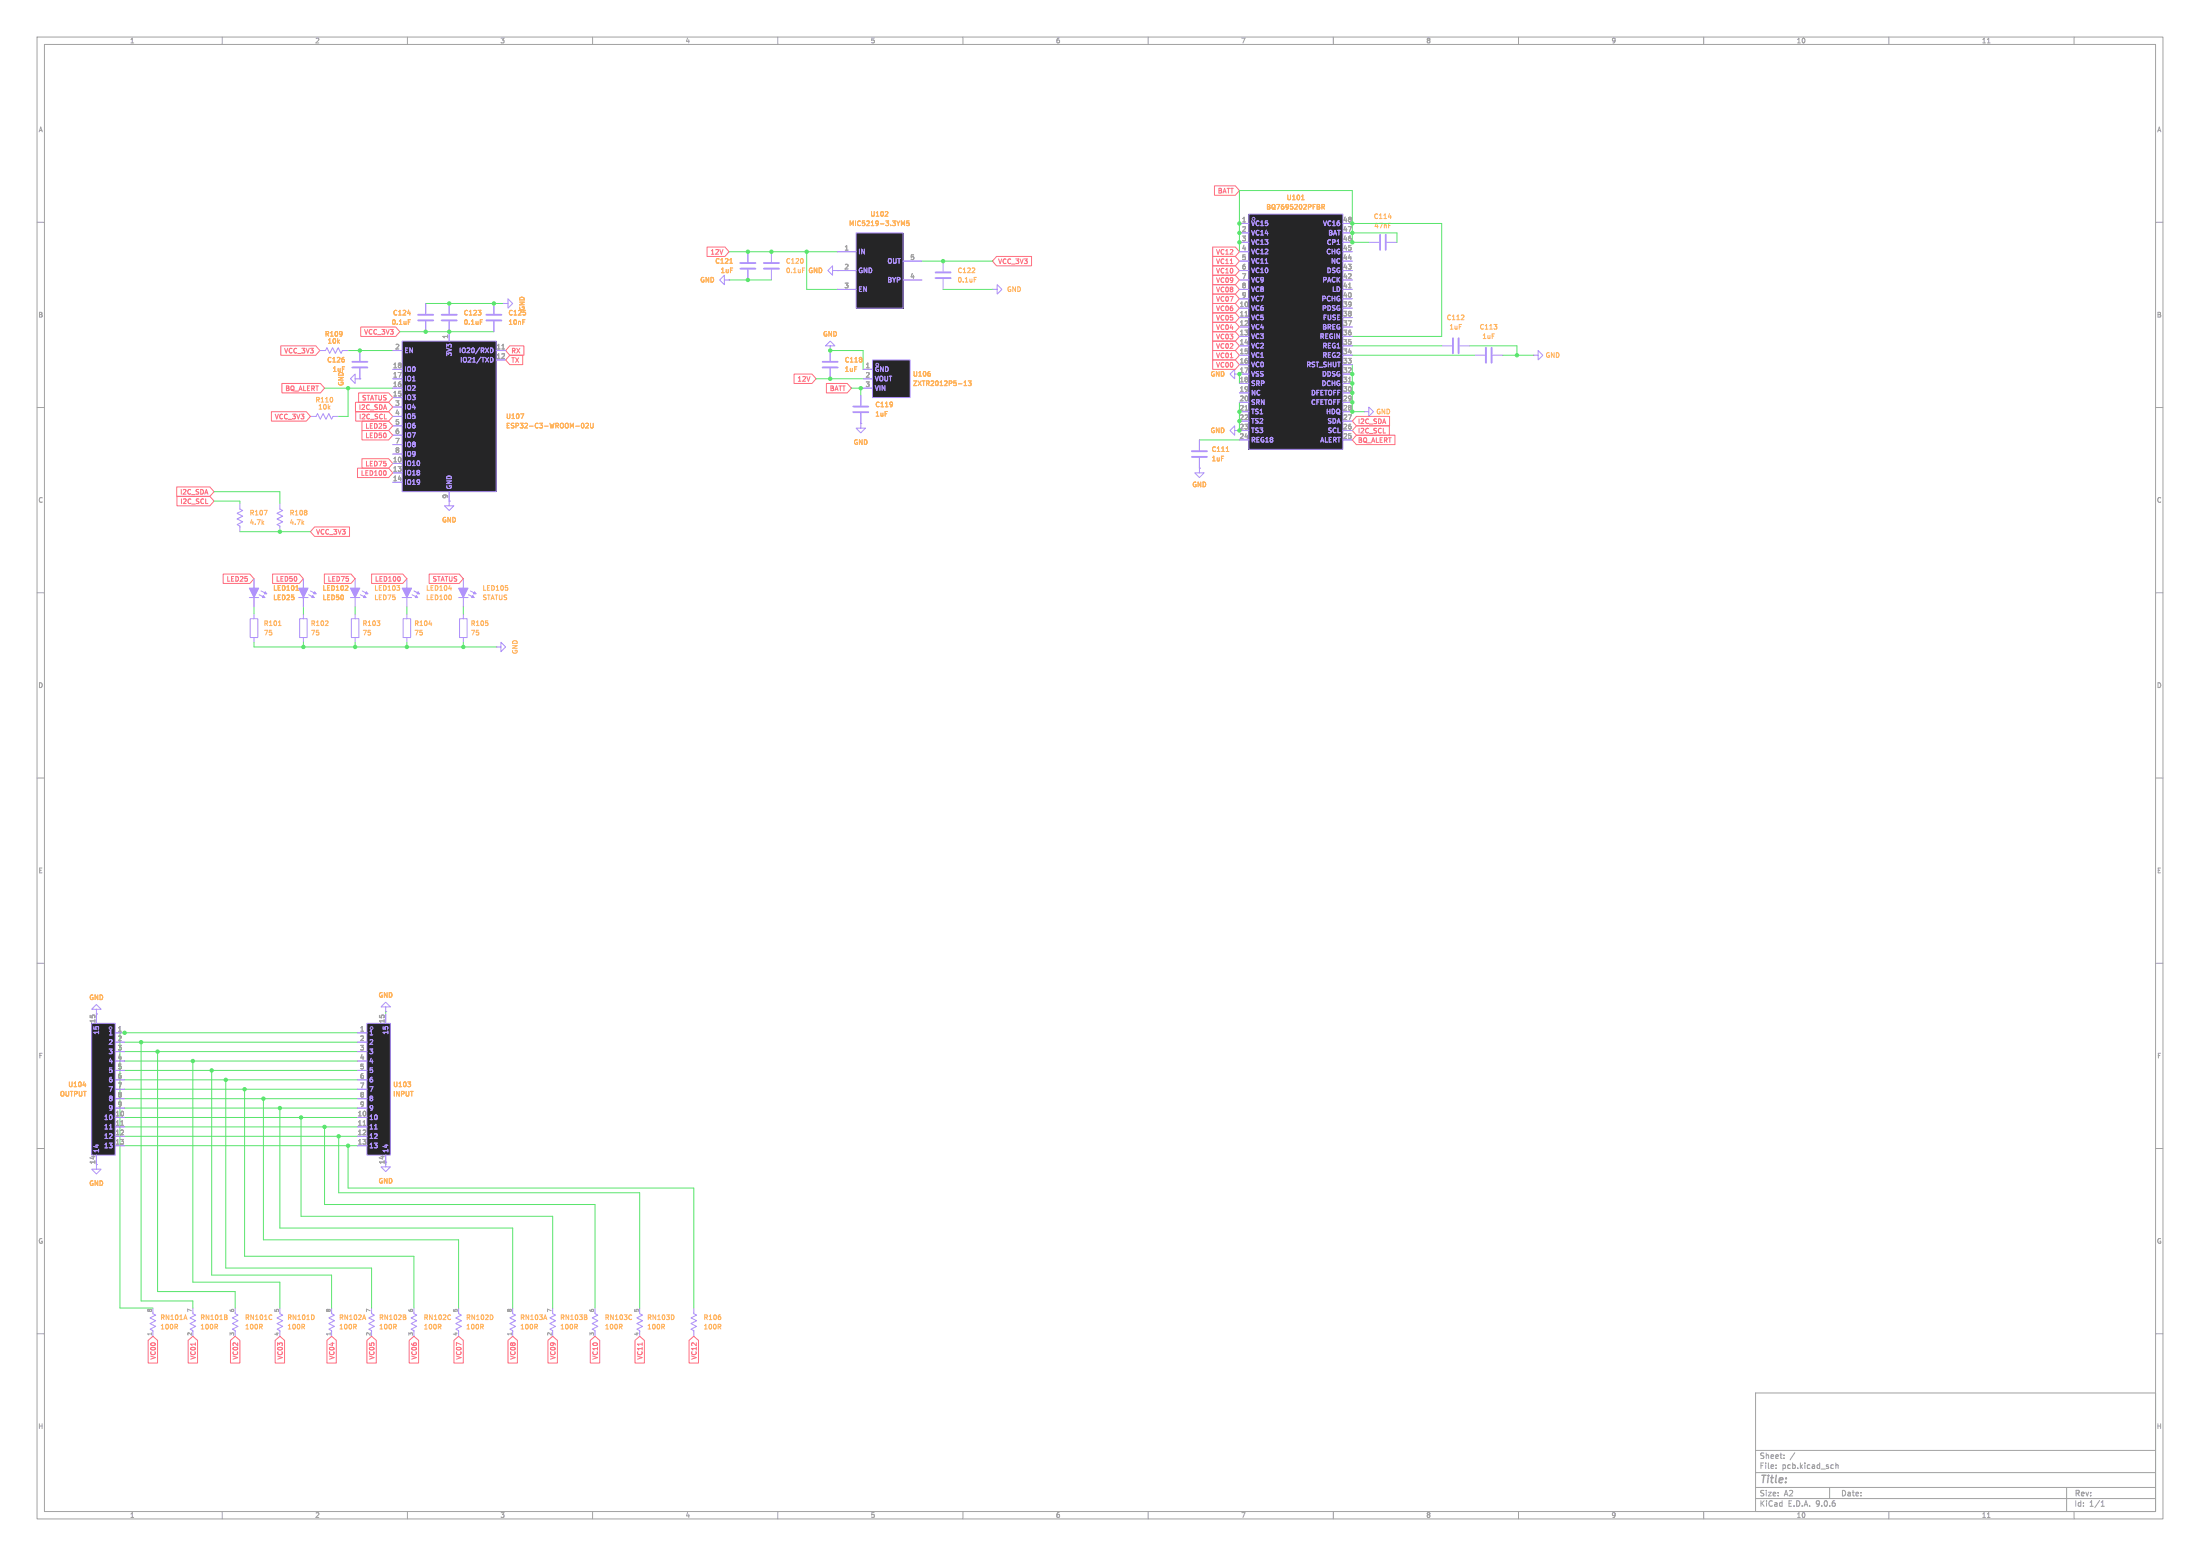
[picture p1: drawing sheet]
<svg xmlns="http://www.w3.org/2000/svg" width="594mm" height="420mm" viewBox="0 0 594 420" stroke-linecap="round" stroke-linejoin="round" font-family="sans-serif">
<g fill="none" stroke="#a2a2a2" stroke-width=".27">
<path d="M10 10h574v400h-574zM12 12h570v396h-570zM60 10v2M110 10v2M160 10v2M210 10v2M260 10v2M310 10v2M360 10v2M410 10v2M460 10v2M510 10v2"/>
<path d="M536.6 11.6h.7M560 10v2M10 60h2M582 60h2M10 110h2M582 110h2M10 160h2M582 160h2M10 210h2M582 210h2M10 260h2M582 260h2"/>
<path d="M10 310h2M582 310h2M10 360h2M474 376h108v32h-108zM582 360h2M474 397.5h108M474 391.5h108M479.5 396.2v.2M479.5 395.4v.2M481.7 393.5v.2M481.7 392.7v.2M484.6 392.1l-1.3 1.9"/>
<path d="M494.9 395.4h.1M495 396.3l-.1 .1M495.7 394.9v1.5M495.7 395.5l.5-.1 .1 1M60 408v2M110 408v2M160 408v2M210 408v2M260 408v2M310 408v2M360 408v2M410 408v2"/>
<path d="M460 408v2M474 404.5h108M474 401.5h108M494 401.5v3M510 408v2M536.6 409.6h.7M558 401.5v6.5M560 408v2M567.3 406.6h.9M567.3 405.5l.4-.4v1.5"/>
</g>
<path d="M111.8 354.6l.7 .4-1.5 .7 1.5 .8-1.5 .8 1.5 .7-1.5 .8 .8 .4v1.5M111.8 353.1v1.2" fill="none" stroke="#af92fb" stroke-width=".27"/>
<path d="M121.6 355h.1M121.7 356.1h-.1" fill="none" stroke="#ffb45b" stroke-width=".27"/>
<path d="M99.1 276.2h6.3v35.6h-6.3z" fill="#252526"/>
<g fill="none" stroke="#af92fb" stroke-width=".27">
<path d="M208.3 67.9v2.8M208.3 72.8v2.8M224.8 73v-1.2l-1.3 1.2 1.3 1.3v-1.3h1.3M226.1 73h.1M64.8 135.9v1.5l.7 .4-1.5 .8 1.5 .7-1.5 .8 1.5 .7-1.5 .8 .8 .4v1.5M75.6 135.9v1.5l.7 .4-1.5 .8 1.5 .7-1.5 .8 1.5 .7-1.5 .8 .8 .4v1.5M121.3 135.3v1.2h1.3l-1.3 1.3-1.3-1.3h1.3M121.3 135.3h.1M81.9 156.2v7.6M83.8 159.5l1.5 .8M85 159.8l-.3 .5M95.9 156.2v7.6"/>
<path d="M97.8 159.5l1.5 .8M98.9 159.8l-.2 .5M125.1 156.2v7.6M127 159.5l1.5 .8M128.1 159.8l-.2 .5M67.6 167h2v5.1h-2zM68.6 165.7v1.3M68.6 172.1v1.3M80.6 161.3h2.6M83.3 160.5l1.5 .8M84.5 160.8l-.3 .5M94.6 161.3h2.6"/>
<path d="M97.3 160.5l1.5 .8M98.4 160.8l-.2 .5M108.8 167h2.1v5.1h-2.1zM109.9 165.7v1.3M109.9 172.1v1.3M123.8 161.3h2.6M124.1 167h2v5.1h-2zM125.1 165.7v1.3M125.1 172.1v1.3M126.5 160.5l1.5 .8M127.6 160.8l-.2 .5M96.5 278.8h2.6"/>
<path d="M99.1 276.2h6.3v35.6h-6.3zM104.1 271.8h1.3l-1.3-1.3-1.2 1.3h1.2v1.3M104.1 273.1h.1M104.1 273.7v2.5M96.5 281.3h2.6M96.5 283.8h2.6M96.5 286.4h2.6M96.5 288.9h2.6M96.5 291.5h2.6M96.5 294h2.6M96.5 296.5h2.6M96.5 299.1h2.6"/>
<path d="M26 314.3v1.3h1.3l-1.3 1.3-1.2-1.3h1.2M96.5 301.6h2.6M96.5 304.2h2.6M96.5 306.7h2.6M96.5 309.2h2.6M101.1 304.7h.7M104.1 313.7v1.3h1.3l-1.3 1.2-1.2-1.2h1.2M104.1 311.8v2.5M160.7 354.6l.7 .4-1.5 .7 1.5 .8-1.5 .8 1.5 .7-1.5 .8 .8 .4v1.5M160.7 353.1v1.2M172.7 354.6l.8 .4-1.5 .7 1.5 .8-1.5 .8 1.5 .7-1.5 .8 .7 .4v1.5M172.7 353.1v1.2"/>
<circle cx="100.3" cy="277.5" r=".38"/>
</g>
<path d="M98 303.7h.8" fill="none" stroke="#a2a2a2" stroke-width=".27"/>
<path d="M216.7 72.3h.6M71.3 137.7h.8l-.5 1.3M93.2 159.3h.7M93.9 158.2v.4M75.2 168.9h.7M115.8 168.4h.8M110.1 292h.8l-.5 .5M110.8 292.6v.6M170.5 355h.1M170.6 356.1h-.1M181.9 355.2v.7" fill="none" stroke="#ffb45b" stroke-width=".27"/>
<g fill="#af92fb" stroke="#af92fb" stroke-width=".27">
<path d="M94.6 158.8h2.6l-1.3 2.5z"/>
<path d="M98.9 159.8l.4 .5h-.6z"/>
<path d="M98.4 160.8l.4 .5h-.6z"/>
<path d="M123.8 158.8h2.6l-1.3 2.5z"/>
<path d="M128.1 159.8l.4 .5h-.6z"/>
<path d="M127.6 160.8l.4 .5h-.6z"/>
<path d="M80.6 158.8h2.6l-1.3 2.5z"/>
<path d="M85 159.8l.3 .5h-.6z"/>
<path d="M84.5 160.8l.3 .5h-.6z"/>
</g>
<path d="M206.2 71h4.1M206.2 72.5h4.1" fill="none" stroke="#af92fb" stroke-width=".51"/>
<path d="M24.8 276.2h6.3v35.6h-6.3z" fill="#252526"/>
<g fill="none" stroke="#af92fb" stroke-width=".27">
<path d="M24.8 276.2h6.3v35.6h-6.3zM26 273.7v2.5M31.1 278.8h2.6M31.1 281.3h2.6M31.1 283.8h2.6M31.1 286.4h2.6M31.1 288.9h2.6M31.1 291.5h2.6M31.1 294h2.6M31.1 296.5h2.6M31.1 299.1h2.6M26 311.8v2.5"/>
<path d="M29.5 304.7h.8M31.1 301.6h2.6M31.1 304.2h2.6M31.1 306.7h2.6M31.1 309.2h2.6M187.3 353.1v1.5l.8 .4-1.5 .7 1.5 .8-1.5 .8 1.5 .7-1.5 .8 .7 .4v1.5"/>
<circle cx="29.8" cy="277.5" r=".38"/>
</g>
<path d="M32.6 303.7h.8" fill="none" stroke="#a2a2a2" stroke-width=".27"/>
<path d="M22.4 292.9h.8" fill="none" stroke="#ffb45b" stroke-width=".27"/>
<path d="M231.1 62.9h12.7v20.3h-12.7z" fill="#252526"/>
<g fill="none" stroke="#af92fb" stroke-width=".27">
<path d="M195.6 75.6v-1.3l-1.3 1.3 1.3 1.2v-1.2h1.2M196.8 75.6h.1M201.9 67.9v2.8M201.9 72.8v2.8M226.1 67.9h5M226.1 73h5M226.1 78.1h5M231.1 62.9h12.7v20.3h-12.7zM243.8 70.5h5.1M243.8 75.6h5.1M224.2 93.3h1.2l-1.2-1.2-1.3 1.2h1.3v1.3M224.2 94.6h.1"/>
<path d="M224.2 94.6v2.8M224.2 99.4v2.8M68.6 156.2v7.6M70.5 159.5l1.5 .8M71.6 159.8l-.2 .5M67.3 161.3h2.5M70 160.5l1.5 .8M71.1 160.8l-.2 .5M26 272.4h1.3l-1.3-1.3-1.2 1.3h1.2v1.3M26 273.7h.1M41.3 354.6l.7 .4-1.5 .7 1.5 .8-1.5 .8 1.5 .7-1.5 .8 .8 .4v1.5M41.3 353.1v1.2"/>
<path d="M52.1 354.6l.7 .4-1.5 .7 1.5 .8-1.5 .8 1.5 .7-1.5 .8 .8 .4v1.5M52.1 353.1v1.2"/>
</g>
<path d="M238.9 58.4h.8M239.7 57.2v.4M243.4 59.6l.4 .9 .4-.9v1.3M245.4 59.6h-.6v.6h.6v.6h-.6M197 71.1h.8M79.9 159.3h.7M50.1 354.9l.4 1.3M61 355.5l.3 .3-.2 .4M61.2 355v.5" fill="none" stroke="#ffb45b" stroke-width=".27"/>
<g fill="#af92fb" stroke="#af92fb" stroke-width=".27">
<path d="M67.3 158.8h2.5l-1.2 2.5z"/>
<path d="M71.6 159.8l.4 .5h-.6z"/>
<path d="M71.1 160.8l.4 .5h-.6z"/>
</g>
<path d="M199.9 71h4.1M199.9 72.5h4.1M222.1 97.7h4.1M222.1 99.2h4.1" fill="none" stroke="#af92fb" stroke-width=".51"/>
<path d="M108.6 92.1h25.4v40.6h-25.4z" fill="#252526"/>
<g fill="none" stroke="#af92fb" stroke-width=".27">
<path d="M254.6 70.5v2.8M254.6 75.3v2.8M268 78.1h1.2v-1.3l1.3 1.3-1.3 1.3v-1.3M268 78.1h.1M106 94.6h2.6M106 99.7h2.6M108.6 92.1h25.4v40.6h-25.4zM121.3 89.5v2.6M132.4 93.9a.64 .64 0 0 1 .7 .7 .64 .64 0 0 1-.7 .6M132.4 96.5a.64 .64 0 0 1 .7 .6 .64 .64 0 0 1-.7 .6M134 94.6h2.5M134 97.2h2.5"/>
<path d="M106 102.2h2.6M106 104.8h2.6M106 107.3h2.6M106 109.9h2.6M106 112.4h2.6M106 114.9h2.6M106 117.5h2.6M106 120h2.6M106 122.6h2.6M106 125.1h2.6M106 127.6h2.6M106 130.2h2.6"/>
<path d="M121.3 132.7v2.6"/>
</g>
<path d="M135.5 94.2h.7" fill="none" stroke="#a2a2a2" stroke-width=".27"/>
<path d="M263 74.9h.6M140.6 111.7h.8l-.5 1.3M157 114.7l.3-.5a.62 .62 0 0 1 .4 .7 .62 .62 0 0 1-.6 .6l-.1-.5M158.2 114.4l.4-.2 .3 .4-.8 .9h.8M159.4 114.2v1.1l.3 .2 .5-.2v-1.1" fill="none" stroke="#ffb45b" stroke-width=".27"/>
<path d="M252.6 73.5h4.1M252.6 75.1h4.1" fill="none" stroke="#af92fb" stroke-width=".51"/>
<path d="M235.6 97.2h10.1v10.1h-10.1z" fill="#252526"/>
<g fill="none" stroke="#af92fb" stroke-width=".27">
<path d="M86.4 94.6h1.5l.4-.7 .7 1.5 .8-1.5 .8 1.5 .7-1.5 .8 1.5 .4-.8h1.5M97.2 94.6v2.8M97.2 99.4v2.8M114.9 81.9v2.8M114.9 86.7v2.8M121.3 81.9v2.8M121.3 86.7v2.8M133.3 81.9v2.8M133.3 86.7v2.8M135.9 81.9h1.3v-1.3l1.2 1.3-1.2 1.3v-1.3M135.9 81.9h.1M233 99.7h2.6"/>
<path d="M235.6 97.2h10.1v10.1h-10.1zM389.3 93.3h2.7M394.1 93.3h2.8M83.8 112.4h1.5l.4-.8 .8 1.6 .7-1.6 .8 1.6 .8-1.6 .7 1.6 .4-.8h1.5M95.9 102.2v-1.2l-1.3 1.2 1.3 1.3v-1.3h1.3M97.2 102.2h.1M232.4 114.3v1.3h1.3l-1.3 1.2-1.3-1.2h1.3M232.4 114.3h.1M232.4 106.7v2.8M232.4 111.5v2.8M233 102.2h2.6M233 104.8h2.6"/>
<path d="M63.5 354.6l.8 .4-1.6 .7 1.6 .8-1.6 .8 1.6 .7-1.6 .8 .8 .4v1.5M63.5 353.1v1.2M75.6 354.6l.7 .4-1.5 .7 1.5 .8-1.5 .8 1.5 .7-1.5 .8 .8 .4v1.5M75.6 353.1v1.2M100.3 354.6l.8 .4-1.5 .7 1.5 .8-1.5 .8 1.5 .7-1.5 .8 .7 .4v1.5M100.3 353.1v1.2"/>
<circle cx="236.9" cy="98.4" r=".38"/>
</g>
<path d="M110 84.6h.8M110.2 86.3h.6M129.7 86.3h.6M251.1 100.9v.5M260.3 104.1h.7M260.3 103.2l.3-.4v1.3M261.4 102.8h.8l-.4 .5 .4 .1v.6h-.8M73.3 355h.1M73.4 356.1h-.1M84.8 355.2v.7M109.3 355.5l.3 .3-.2 .4M109.4 355v.5" fill="none" stroke="#ffb45b" stroke-width=".27"/>
<path d="M95.1 97.7h4.1M95.1 99.2h4.1M112.9 85h4.1M112.9 86.5h4.1M119.3 85h4M119.3 86.5h4M131.3 85h4.1M131.3 86.5h4.1M392.3 91.3v4.1M393.8 91.3v4.1M230.4 109.7h4M230.4 111.3h4" fill="none" stroke="#af92fb" stroke-width=".51"/>
<path d="M337.2 57.8h25.4v63.5h-25.4z" fill="#252526"/>
<g fill="none" stroke="#af92fb" stroke-width=".27">
<path d="M337.2 57.8h25.4v63.5h-25.4zM196.8 75.6h.1M201.9 67.9v2.8M201.9 72.8v2.8M226.1 73h.1M226.1 67.9h5M226.1 73h5M226.1 78.1h5M243.8 70.5h5.1M243.8 75.6h5.1M334.6 60.3h2.6M334.6 62.9h2.6"/>
<path d="M334.6 65.4h2.6M334.6 67.9h2.6M334.6 70.5h2.6M334.6 73h2.6M334.6 75.6h2.6M334.6 78.1h2.6M362.6 60.3h2.5M362.6 62.9h2.5M362.6 65.4h2.5M362.6 67.9h2.5M362.6 70.5h2.5M362.6 73h2.5"/>
<path d="M362.6 75.6h2.5M362.6 78.1h2.5M369.6 65.4h2.8M374.4 65.4h2.8M86.4 94.6h1.2M92.7 94.6h1.3M97.2 94.6v2.8M97.2 99.4v2.8M106 94.6h2.6M106 99.7h2.6M114.9 81.9v2.8M114.9 86.7v2.8"/>
<path d="M121.3 81.9v2.8M121.3 86.7v5.4M132.4 93.9a.64 .64 0 0 1 .7 .7 .64 .64 0 0 1-.7 .6M132.4 96.5a.64 .64 0 0 1 .7 .6 .64 .64 0 0 1-.7 .6M133.3 81.9v2.8M133.3 86.7v2.8M134 94.6h2.5M134 97.2h2.5M135.9 81.9h.1M224.2 94.6h.1M224.2 94.6v2.8M224.2 99.4v2.8"/>
<path d="M233 99.7h2.6M334.6 80.6h2.6M334.6 83.2h2.6M334.6 85.7h2.6M334.6 88.3h2.6M334.6 90.8h2.6M334.6 93.3h2.6M334.6 95.9h2.6M334.6 98.4h2.6M362.6 80.6h2.5M362.6 83.2h2.5M362.6 85.7h2.5"/>
<path d="M362.6 88.3h2.5M362.6 90.8h2.5M362.6 93.3h2.5M362.6 95.9h2.5M362.6 98.4h2.5M398.1 95.9h2.8M403 95.9h2.8M414 95.9h1.3v-1.3l1.3 1.3-1.3 1.3v-1.3M414 95.9h.1M97.2 102.2h.1M106 102.2h2.6M106 104.8h2.6"/>
<path d="M106 107.3h2.6M106 109.9h2.6M106 112.4h2.6M106 114.9h2.6M106 117.5h2.6M232.4 114.3h.1M232.4 106.7v2.8M232.4 111.5v2.8M233 102.2h2.6M233 104.8h2.6M323.8 118.7v2.8M333.4 101v-1.3l-1.3 1.3 1.3 1.2v-1.2h3.8"/>
<path d="M333.4 116.2v-1.3l-1.3 1.3 1.3 1.3v-1.3h3.8M334.6 103.5h2.6M334.6 106h2.6M334.6 108.6h2.6M334.6 111.1h2.6M334.6 113.7h2.6M334.6 118.7h2.6M362.6 101h2.5M362.6 103.5h2.5M362.6 106h2.5M362.6 108.6h2.5M362.6 111.1h2.5"/>
<path d="M362.6 113.7h2.5M362.6 116.2h2.5M362.6 118.7h2.5M368.3 111.1h1.3v-1.2l1.2 1.2-1.2 1.3v-1.3M368.3 111.1h.1M106 120h2.6M106 122.6h2.6M106 125.1h2.6M106 127.6h2.6M106 130.2h2.6M121.3 135.3h.1M121.3 132.7v2.6"/>
<path d="M323.8 126.4v1.2h1.3l-1.3 1.3-1.2-1.3h1.2M323.8 126.4h.1M323.8 123.6v2.8M68.6 156.2v2.6M81.9 156.2v2.6M109.9 156.2v7.6M111.8 159.5l1.5 .8M112.9 159.8l-.3 .5M68.6 161.3v2.5M80.9 167h2v5.1h-2zM81.9 161.3v2.5M81.9 165.7v1.3"/>
<path d="M81.9 172.1v1.3M94.9 167h2v5.1h-2zM95.9 165.7v1.3M95.9 172.1v1.3M108.6 161.3h2.5M111.3 160.5l1.5 .8M112.4 160.8l-.3 .5M134 174.6h1.3v-1.2l1.2 1.2-1.2 1.3v-1.3M134 174.6h.1M26 273.7h.1M26 273.7v2.5M31.1 278.8h2.6"/>
<path d="M96.5 278.8h2.6M104.1 273.1h.1M104.1 273.7v2.5M31.1 281.3h2.6M31.1 283.8h2.6M31.1 286.4h2.6M31.1 288.9h2.6M31.1 291.5h2.6M31.1 294h2.6M31.1 296.5h2.6M31.1 299.1h2.6M96.5 281.3h2.6"/>
<path d="M96.5 283.8h2.6M96.5 286.4h2.6M96.5 288.9h2.6M96.5 291.5h2.6M96.5 294h2.6M96.5 296.5h2.6M96.5 299.1h2.6M26 311.8v2.5M29.5 304.7h.8M31.1 301.6h2.6M31.1 304.2h2.6M31.1 306.7h2.6"/>
<path d="M31.1 309.2h2.6M96.5 301.6h2.6M96.5 304.2h2.6M96.5 306.7h2.6M96.5 309.2h2.6M101.1 304.7h.7M104.1 311.8v2.5M89.5 354.6l.8 .4-1.5 .7 1.5 .8-1.5 .8 1.5 .7-1.5 .8 .7 .4v1.5M89.5 353.1v1.2M123.8 354.6l.8 .4-1.5 .7 1.5 .8-1.5 .8 1.5 .7-1.5 .8 .7 .4v1.5M123.8 353.1v1.2M138.4 354.6l.8 .4-1.5 .7 1.5 .8-1.5 .8 1.5 .7-1.5 .8 .7 .4v1.5"/>
<path d="M138.4 353.1v1.2M149.2 354.6l.8 .4-1.5 .7 1.5 .8-1.5 .8 1.5 .7-1.5 .8 .7 .4v1.5M149.2 353.1v1.2"/>
<circle cx="338.5" cy="59.1" r=".38"/>
</g>
<path d="M364.1 77.7h.7M135.5 94.2h.7M336.2 85.3h.7M336.2 110.7h.7M364.1 103.1h.7M32.6 303.7h.8M98 303.7h.8" fill="none" stroke="#a2a2a2" stroke-width=".27"/>
<g fill="none" stroke="#ffb45b" stroke-width=".27">
<path d="M238.9 58.4h.8M239.7 57.2v.4M243.4 59.6l.4 .9 .4-.9v1.3M245.4 59.6h-.6v.6h.6v.6h-.6M351.4 53.9h.7M356.9 55.9l.6-.1 .1-.5-.7-.1v1.3M357.2 55.9l.4 .6M374.9 58.6h.7M197 71.1h.8M110 84.6h.8M110.2 86.3h.6M129.7 86.3h.6"/>
<path d="M140.6 111.7h.8l-.5 1.3M157 114.7l.3-.5a.62 .62 0 0 1 .4 .7 .62 .62 0 0 1-.6 .6l-.1-.5M158.2 114.4l.4-.2 .3 .4-.8 .9h.8M159.4 114.2v1.1l.3 .2 .5-.2v-1.1M251.1 100.9v.5M260.3 104.1h.7M260.3 103.2l.3-.4v1.3M261.4 102.8h.8l-.4 .5 .4 .1v.6h-.8M331.1 121.9h.7M79.9 159.3h.7M93.2 159.3h.7M93.9 158.2v.4"/>
<path d="M121.2 158.9h.7M22.4 292.9h.8M110.1 292h.8l-.5 .5M110.8 292.6v.6M98.3 354.9l.4 1.3M133 355.2v.7M147.2 354.9l.4 1.3M158.2 355.5l.3 .3-.2 .4M158.3 355v.5"/>
</g>
<path d="M372.6 63.4v4M374.1 63.4v4M401.2 93.9v4M402.7 93.9v4M321.8 123.3h4.1M321.8 121.8h4.1" fill="none" stroke="#af92fb" stroke-width=".51"/>
<g fill="#af92fb" stroke="#af92fb" stroke-width=".27">
<path d="M108.6 158.8h2.5l-1.2 2.5z"/>
<path d="M112.9 159.8l.4 .5h-.7z"/>
<path d="M112.4 160.8l.4 .5h-.7z"/>
</g>
<g fill="none" stroke="#ff6d7f" stroke-width=".27">
<path d="M327.9 50.2h5.6l1.1 1.2-1.1 1.3h-5.6zM190.9 66.7h4.8l1.1 1.2-1.1 1.3h-4.8zM269.1 69.2h9.4v2.6h-9.4l-1.1-1.3zM327.4 79.4h6.1l1.1 1.2-1.1 1.3h-6.1zM327.4 76.8h6.1l1.1 1.3-1.1 1.3h-6.1zM327.4 69.2h6.1l1.1 1.3-1.1 1.3h-6.1zM327.4 74.3h6.1l1.1 1.3-1.1 1.2h-6.1zM327.4 66.7h6.1l1.1 1.2-1.1 1.3h-6.1zM327.4 71.8h6.1l1.1 1.2-1.1 1.3h-6.1zM75.8 93.3h9.4l1.2 1.3-1.2 1.3h-9.4zM97.4 88.3h9.4l1.1 1.2-1.1 1.3h-9.4zM137.6 95.9h3.5v2.5h-3.5l-1.1-1.2z"/>
<path d="M137.6 93.3h3.8v2.6h-3.8l-1.1-1.3zM327.4 97.2h6.1l1.1 1.2-1.1 1.3h-6.1zM327.4 89.5h6.1l1.1 1.3-1.1 1.3h-6.1zM327.4 87h6.1l1.1 1.3-1.1 1.2h-6.1zM327.4 92.1h6.1l1.1 1.2-1.1 1.3h-6.1zM327.4 94.6h6.1l1.1 1.3-1.1 1.3h-6.1zM327.4 84.5h6.1l1.1 1.2-1.1 1.3h-6.1zM327.4 81.9h6.1l1.1 1.3-1.1 1.3h-6.1zM73.3 111.1h9.4l1.1 1.3-1.1 1.3h-9.4zM76.1 103.5h10.4l1.1 1.3-1.1 1.2h-10.4zM96 108.6h8.9l1.1 1.3-1.1 1.2h-8.9zM96 111.1h8.9l1.1 1.3-1.1 1.3h-8.9z"/>
<path d="M96.8 106h8.1l1.1 1.3-1.1 1.3h-8.1zM97.7 113.7h7.2l1.1 1.2-1.1 1.3h-7.2zM97.7 116.2h7.2l1.1 1.3-1.1 1.2h-7.2zM214.4 101h4.8l1.1 1.2-1.1 1.3h-4.8zM223.1 103.5h5.7l1.1 1.3-1.1 1.2h-5.7zM366.2 117.5h10.4v2.5h-10.4l-1.1-1.3zM366.2 114.9h8.9v2.6h-8.9l-1.1-1.3zM366.2 112.4h9v2.5h-9l-1.1-1.2zM47.7 131.4h9l1.1 1.3-1.1 1.3h-9zM47.8 134h8.9l1.1 1.3-1.1 1.2h-8.9zM96.5 126.4h8.4l1.1 1.2-1.1 1.3h-8.4zM97.7 123.8h7.2l1.1 1.3-1.1 1.3h-7.2z"/>
<path d="M60.3 154.9h7.2l1.1 1.3-1.1 1.3h-7.2zM73.6 154.9h7.2l1.1 1.3-1.1 1.3h-7.2zM84.9 142.2h9.5v2.6h-9.5l-1.1-1.3zM87.6 154.9h7.2l1.1 1.3-1.1 1.3h-7.2zM100.3 154.9h8.4l1.2 1.3-1.2 1.3h-8.4zM115.9 154.9h8.1l1.1 1.3-1.1 1.3h-8.1zM40 361.8l1.3-1.1 1.2 1.1v6.1h-2.5zM50.8 361.8l1.3-1.1 1.2 1.1v6.1h-2.5zM62.2 361.8l1.3-1.1 1.3 1.1v6.1h-2.6zM74.3 361.8l1.3-1.1 1.2 1.1v6.1h-2.5zM88.3 361.8l1.2-1.1 1.3 1.1v6.1h-2.5zM99.1 361.8l1.2-1.1 1.3 1.1v6.1h-2.5z"/>
<path d="M110.5 361.8l1.3-1.1 1.2 1.1v6.1h-2.5zM122.6 361.8l1.2-1.1 1.3 1.1v6.1h-2.5zM137.2 361.8l1.2-1.1 1.3 1.1v6.1h-2.5zM148 361.8l1.2-1.1 1.3 1.1v6.1h-2.5zM159.4 361.8l1.3-1.1 1.2 1.1v6.1h-2.5zM171.4 361.8l1.3-1.1 1.3 1.1v6.1h-2.6zM186.1 361.8l1.2-1.1 1.3 1.1v6.1h-2.5z"/>
</g>
<g fill="none" stroke="#59e56d" stroke-width=".27">
<path d="M196.8 67.9h29.3M196.8 75.6h11.5M217.8 67.9v10.2h8.3M248.9 70.5h19.1M254.6 78.1h13.4M365.1 60.3h24.2v30.5h-24.2M365.1 62.9h12.1v2.5M369.6 65.4h-4.5v-14h-30.5v16.5M94 94.6h12M107.9 89.5h25.4M114.9 81.9h21M224.2 94.6h8.8v5.1"/>
<path d="M365.1 98.4v12.7h3.2M365.1 95.9h33M365.1 93.3h24.2M396.9 93.3h12.7v2.6M405.8 95.9h8.2M87.6 104.8h18.4M94 104.8v7.6h-2.6M220.3 102.2h12.7M229.9 104.8h3.1M232.4 104.8v1.9M323.8 118.7h10.8M334.6 101v2.5"/>
<path d="M334.6 108.6v7.6M57.8 132.7h17.8v3.2M57.8 135.3h7v.6M64.8 143.5h19M68.6 173.4v1.2h65.4M68.6 163.8v1.9M81.9 163.8v1.9M81.9 173.4v1.2M95.9 163.8v1.9M95.9 173.4v1.2M109.9 163.8v1.9M109.9 173.4v1.2"/>
<path d="M125.1 163.8v1.9M125.1 173.4v1.2M96.5 278.8h-64.1v74.3h8.9M104.1 273.1v.6M33.7 294h62.8M33.7 286.4h62.8M33.7 288.9h62.8M33.7 291.5h62.8M33.7 296.5h62.8M33.7 299.1h62.8M33.7 281.3h62.8M33.7 283.8h62.8"/>
<path d="M38.1 281.3v69.9h14v1.9M42.5 283.8v64.8h21v4.5M52.1 286.4v59.7h23.5v7M57.1 288.9v55.3h32.4v8.9M61 291.5v50.8h39.3v10.8M66 294v45.1h45.8v14M71.1 296.5v38.1h52.7v18.5M75.6 299.1v32.4h62.8v21.6M33.7 309.2h62.8M33.7 306.7h62.8M33.7 304.2h62.8M33.7 301.6h62.8"/>
<path d="M81.3 301.6v26.7h67.9v24.8M87.6 304.2v20.9h73.1v28M91.4 306.7v15.2h81.3v31.2M94 309.2v11.5h93.3v32.4"/>
</g>
<g fill="#59e56d" stroke="#59e56d" stroke-width=".27">
<circle cx="94" cy="309.2" r=".46"/>
<circle cx="57.1" cy="288.9" r=".46"/>
<circle cx="61" cy="291.5" r=".46"/>
<circle cx="66" cy="294" r=".46"/>
<circle cx="87.6" cy="304.2" r=".46"/>
<circle cx="81.3" cy="301.6" r=".46"/>
<circle cx="91.4" cy="306.7" r=".46"/>
<circle cx="75.6" cy="299.1" r=".46"/>
<circle cx="71.1" cy="296.5" r=".46"/>
<circle cx="38.1" cy="281.3" r=".46"/>
<circle cx="33.7" cy="278.8" r=".46"/>
<circle cx="42.5" cy="283.8" r=".46"/>
<circle cx="52.1" cy="286.4" r=".46"/>
<circle cx="121.3" cy="89.5" r=".46"/>
<circle cx="114.9" cy="89.5" r=".46"/>
<circle cx="94" cy="104.8" r=".46"/>
<circle cx="97.2" cy="94.6" r=".46"/>
<circle cx="81.9" cy="174.6" r=".46"/>
<circle cx="75.6" cy="143.5" r=".46"/>
<circle cx="208.3" cy="67.9" r=".46"/>
<circle cx="217.8" cy="67.9" r=".46"/>
<circle cx="224.2" cy="102.2" r=".46"/>
<circle cx="224.2" cy="94.6" r=".46"/>
<circle cx="201.9" cy="67.9" r=".46"/>
<circle cx="201.9" cy="75.6" r=".46"/>
<circle cx="254.6" cy="70.5" r=".46"/>
<circle cx="232.4" cy="104.8" r=".46"/>
<circle cx="125.1" cy="174.6" r=".46"/>
<circle cx="109.9" cy="174.6" r=".46"/>
<circle cx="95.9" cy="174.6" r=".46"/>
<circle cx="121.3" cy="81.9" r=".46"/>
<circle cx="133.3" cy="81.9" r=".46"/>
<circle cx="334.6" cy="65.4" r=".46"/>
<circle cx="334.6" cy="101" r=".46"/>
<circle cx="334.6" cy="60.3" r=".46"/>
<circle cx="334.6" cy="62.9" r=".46"/>
<circle cx="334.6" cy="111.1" r=".46"/>
<circle cx="334.6" cy="113.7" r=".46"/>
<circle cx="334.6" cy="116.2" r=".46"/>
<circle cx="365.1" cy="111.1" r=".46"/>
<circle cx="409.6" cy="95.9" r=".46"/>
<circle cx="365.1" cy="62.9" r=".46"/>
<circle cx="365.1" cy="65.4" r=".46"/>
<circle cx="365.1" cy="60.3" r=".46"/>
<circle cx="365.1" cy="108.6" r=".46"/>
<circle cx="365.1" cy="106" r=".46"/>
<circle cx="365.1" cy="103.5" r=".46"/>
<circle cx="365.1" cy="101" r=".46"/>
</g>
<text font-size="2.8" fill="#a2a2a2" x="475" y="400.9">Title:</text>
<g font-size="2.1" fill="#a2a2a2">
<text x="475" y="394">Sheet:</text>
<text x="475" y="396.7">File:</text>
<text x="481.1" y="396.7">pcb.kicad_sch</text>
<text x="475" y="406.9">KiCad</text>
<text x="475" y="404.1">Size:</text>
<text x="481.7" y="404.1">A2</text>
<text x="482.7" y="406.9">E.D.A.</text>
<text x="490.3" y="406.9">9.0.6</text>
<text x="497" y="404.1">Date:</text>
<text x="560" y="404.3">Rev:</text>
<text x="560" y="406.9">Id:</text>
<text x="564.1" y="406.9">1/1</text>
</g>
<g font-size="1.8" fill="#a2a2a2">
<text x="35" y="11.9">1</text>
<text x="85" y="11.9">2</text>
<text x="135" y="11.9">3</text>
<text x="185" y="11.9">4</text>
<text x="235" y="11.9">5</text>
<text x="285" y="11.9">6</text>
<text x="335" y="11.9">7</text>
<text x="385" y="11.9">8</text>
<text x="435" y="11.9">9</text>
<text x="485" y="11.9">10</text>
<text x="535" y="11.9">11</text>
<text x="10.3" y="35.9">A</text>
<text x="582.3" y="35.9">A</text>
<text x="335.2" y="60.1">1</text>
<text x="335.2" y="62.6">2</text>
<text x="335.2" y="65.2">3</text>
<text x="362.5" y="60.1">48</text>
<text x="362.5" y="62.6">47</text>
<text x="362.5" y="65.2">46</text>
<text x="227.9" y="67.7">1</text>
<text x="245.7" y="70.2">5</text>
<text x="335.2" y="67.7">4</text>
<text x="335.2" y="70.2">5</text>
<text x="362.5" y="67.7">45</text>
<text x="362.5" y="70.2">44</text>
<text x="227.9" y="72.8">2</text>
<text x="227.9" y="77.9">3</text>
<text x="245.7" y="75.3">4</text>
<text x="335.2" y="72.8">6</text>
<text x="335.2" y="75.3">7</text>
<text x="335.2" y="77.9">8</text>
<text x="362.5" y="72.8">43</text>
<text x="362.5" y="75.3">42</text>
<text x="362.5" y="77.9">41</text>
<text x="334.6" y="82.9">10</text>
<text x="335.2" y="80.4">9</text>
<text x="362.5" y="80.4">40</text>
<text x="362.5" y="82.9">39</text>
<text x="10.3" y="85.9">B</text>
<text x="334.6" y="85.5">11</text>
<text x="334.6" y="88">12</text>
<text x="362.5" y="85.5">38</text>
<text x="362.5" y="88">37</text>
<text x="582.3" y="85.9">B</text>
<text x="106.6" y="94.4">2</text>
<text x="121" y="91.5" transform="rotate(-90 121 91.5)">1</text>
<text x="133.9" y="94.4">11</text>
<text x="334.6" y="90.6">13</text>
<text x="334.6" y="93.1">14</text>
<text x="334.6" y="95.6">15</text>
<text x="362.5" y="90.6">36</text>
<text x="362.5" y="93.1">35</text>
<text x="362.5" y="95.6">34</text>
<text x="106" y="99.4">18</text>
<text x="106" y="102">17</text>
<text x="133.9" y="96.9">12</text>
<text x="233.6" y="99.4">1</text>
<text x="233.6" y="102">2</text>
<text x="334.6" y="98.2">16</text>
<text x="362.5" y="98.2">33</text>
<text x="362.5" y="100.7">32</text>
<text x="106" y="104.5">16</text>
<text x="106" y="107.1">15</text>
<text x="233.6" y="104.5">3</text>
<text x="334.6" y="103.3">18</text>
<text x="334.6" y="105.8">19</text>
<text x="362.5" y="103.3">31</text>
<text x="362.5" y="105.8">30</text>
<text x="106.6" y="109.6">3</text>
<text x="106.6" y="112.1">4</text>
<text x="334.6" y="108.3">20</text>
<text x="334.6" y="110.9">21</text>
<text x="334.6" y="113.4">22</text>
<text x="362.5" y="108.3">29</text>
<text x="362.5" y="110.9">28</text>
<text x="362.5" y="113.4">27</text>
<text x="106.6" y="114.7">5</text>
<text x="106.6" y="117.2">6</text>
<text x="106.6" y="119.8">7</text>
<text x="334.6" y="118.5">24</text>
<text x="362.5" y="116">26</text>
<text x="362.5" y="118.5">25</text>
<text x="106" y="124.8">10</text>
<text x="106.6" y="122.3">8</text>
<text x="106" y="127.4">13</text>
<text x="106" y="129.9">14</text>
<text x="10.3" y="135.9">C</text>
<text x="121" y="134.7" transform="rotate(-90 121 134.7)">9</text>
<text x="582.3" y="135.9">C</text>
<text x="10.3" y="185.9">D</text>
<text x="582.3" y="185.9">D</text>
<text x="10.3" y="235.9">E</text>
<text x="582.3" y="235.9">E</text>
<text x="25.8" y="276.3" transform="rotate(-90 25.8 276.3)">15</text>
<text x="31.7" y="278.5">1</text>
<text x="31.7" y="281.1">2</text>
<text x="97.1" y="278.5">1</text>
<text x="97.1" y="281.1">2</text>
<text x="103.9" y="276.3" transform="rotate(-90 103.9 276.3)">15</text>
<text x="10.3" y="285.9">F</text>
<text x="31.7" y="283.6">3</text>
<text x="31.7" y="286.1">4</text>
<text x="97.1" y="283.6">3</text>
<text x="97.1" y="286.1">4</text>
<text x="582.3" y="285.9">F</text>
<text x="31.7" y="288.7">5</text>
<text x="31.7" y="291.2">6</text>
<text x="31.7" y="293.8">7</text>
<text x="97.1" y="288.7">5</text>
<text x="97.1" y="291.2">6</text>
<text x="97.1" y="293.8">7</text>
<text x="31.7" y="296.3">8</text>
<text x="31.7" y="298.8">9</text>
<text x="97.1" y="296.3">8</text>
<text x="97.1" y="298.8">9</text>
<text x="31.1" y="301.4">10</text>
<text x="31.1" y="303.9">11</text>
<text x="96.5" y="301.4">10</text>
<text x="96.5" y="303.9">11</text>
<text x="31.1" y="306.5">12</text>
<text x="31.1" y="309">13</text>
<text x="96.5" y="306.5">12</text>
<text x="96.5" y="309">13</text>
<text x="25.8" y="314.4" transform="rotate(-90 25.8 314.4)">14</text>
<text x="10.3" y="335.9">G</text>
<text x="582.3" y="335.9">G</text>
<text x="10.2" y="385.9">H</text>
<text x="582.2" y="385.9">H</text>
<text x="35" y="409.9">1</text>
<text x="85" y="409.9">2</text>
<text x="135" y="409.9">3</text>
<text x="185" y="409.9">4</text>
<text x="235" y="409.9">5</text>
<text x="285" y="409.9">6</text>
<text x="335" y="409.9">7</text>
<text x="385" y="409.9">8</text>
<text x="435" y="409.9">9</text>
<text x="485" y="409.9">10</text>
<text x="535" y="409.9">11</text>
</g>
<g font-size="1.8" fill="#ff6d7f">
<text x="328.7" y="52.4">BATT</text>
<text x="191.7" y="68.9">12V</text>
<text x="269.4" y="71.4">VCC_3V3</text>
<text x="328.2" y="71.4">VC11</text>
<text x="328.2" y="68.9">VC12</text>
<text x="328.2" y="76.5">VC09</text>
<text x="328.2" y="74">VC10</text>
<text x="328.2" y="81.6">VC07</text>
<text x="328.2" y="79.1">VC08</text>
<text x="328.2" y="89.2">VC04</text>
<text x="328.2" y="86.7">VC05</text>
<text x="328.2" y="84.1">VC06</text>
<text x="76.6" y="95.6">VCC_3V3</text>
<text x="98.2" y="90.5">VCC_3V3</text>
<text x="138" y="95.6">RX</text>
<text x="328.2" y="91.8">VC03</text>
<text x="328.2" y="94.3">VC02</text>
<text x="138" y="98.1">TX</text>
<text x="328.2" y="99.4">VC00</text>
<text x="328.2" y="96.8">VC01</text>
<text x="76.9" y="105.7">BQ_ALERT</text>
<text x="215.2" y="103.2">12V</text>
<text x="223.9" y="105.7">BATT</text>
<text x="74.1" y="113.3">VCC_3V3</text>
<text x="96.8" y="110.8">I2C_SDA</text>
<text x="96.9" y="113.3">I2C_SCL</text>
<text x="97.6" y="108.3">STATUS</text>
<text x="98.5" y="115.9">LED25</text>
<text x="98.5" y="118.4">LED50</text>
<text x="366.6" y="119.7">BQ_ALERT</text>
<text x="366.6" y="117.2">I2C_SCL</text>
<text x="366.6" y="114.6">I2C_SDA</text>
<text x="97.3" y="128.6">LED100</text>
<text x="98.5" y="126">LED75</text>
<text x="48.5" y="133.7">I2C_SDA</text>
<text x="48.6" y="136.2">I2C_SCL</text>
<text x="85.2" y="144.5">VCC_3V3</text>
<text x="61.1" y="157.2">LED25</text>
<text x="74.4" y="157.2">LED50</text>
<text x="88.4" y="157.2">LED75</text>
<text x="101.1" y="157.2">LED100</text>
<text x="116.7" y="157.2">STATUS</text>
<text x="42.2" y="367.1" transform="rotate(-90 42.2 367.1)">VC00</text>
<text x="53" y="367.1" transform="rotate(-90 53 367.1)">VC01</text>
<text x="64.5" y="367.1" transform="rotate(-90 64.5 367.1)">VC02</text>
<text x="76.5" y="367.1" transform="rotate(-90 76.5 367.1)">VC03</text>
<text x="90.5" y="367.1" transform="rotate(-90 90.5 367.1)">VC04</text>
<text x="101.3" y="367.1" transform="rotate(-90 101.3 367.1)">VC05</text>
<text x="112.7" y="367.1" transform="rotate(-90 112.7 367.1)">VC06</text>
<text x="124.8" y="367.1" transform="rotate(-90 124.8 367.1)">VC07</text>
<text x="139.4" y="367.1" transform="rotate(-90 139.4 367.1)">VC08</text>
<text x="150.2" y="367.1" transform="rotate(-90 150.2 367.1)">VC09</text>
<text x="161.6" y="367.1" transform="rotate(-90 161.6 367.1)">VC10</text>
<text x="173.7" y="367.1" transform="rotate(-90 173.7 367.1)">VC11</text>
<text x="188.3" y="367.1" transform="rotate(-90 188.3 367.1)">VC12</text>
</g>
<g font-size="1.8" fill="#ffb45b">
<text x="234.9" y="58.6">U102</text>
<text x="341.8" y="56.7">BQ7695202PFBR</text>
<text x="347.3" y="54.2">U101</text>
<text x="370.8" y="59.3">C114</text>
<text x="229.1" y="61.2">MIC5219-3.3YM5</text>
<text x="371" y="61.8">47nF</text>
<text x="193" y="71.3">C121</text>
<text x="212.1" y="71.3">C120</text>
<text x="189" y="76.4">GND</text>
<text x="194.5" y="73.9">1uF</text>
<text x="212.1" y="73.9">0.1uF</text>
<text x="218.2" y="73.9">GND</text>
<text x="258.5" y="73.9">C122</text>
<text x="258.5" y="76.4">0.1uF</text>
<text x="141.8" y="84" transform="rotate(-90 141.8 84)">GND</text>
<text x="271.8" y="79">GND</text>
<text x="105.7" y="87.9">0.1uF</text>
<text x="106" y="85.3">C124</text>
<text x="125.1" y="85.3">C123</text>
<text x="125.1" y="87.9">0.1uF</text>
<text x="137.2" y="85.3">C125</text>
<text x="137.2" y="87.9">10nF</text>
<text x="390.5" y="86.6">C112</text>
<text x="391.2" y="89.1">1uF</text>
<text x="399.4" y="89.1">C113</text>
<text x="87.6" y="91">R109</text>
<text x="88.3" y="92.9">10k</text>
<text x="222.1" y="91">GND</text>
<text x="400.1" y="91.7">1uF</text>
<text x="88.2" y="98">C126</text>
<text x="89.7" y="100.6">1uF</text>
<text x="228" y="98">C118</text>
<text x="228" y="100.6">1uF</text>
<text x="246.4" y="101.8">U106</text>
<text x="326.8" y="101.8">GND</text>
<text x="417.2" y="96.7">GND</text>
<text x="92.9" y="104.3" transform="rotate(-90 92.9 104.3)">GND</text>
<text x="246.4" y="104.4">ZXTR2012P5-13</text>
<text x="85.1" y="108.8">R110</text>
<text x="85.8" y="110.7">10k</text>
<text x="136.5" y="113.3">U107</text>
<text x="236.2" y="110.1">C119</text>
<text x="236.2" y="112.6">1uF</text>
<text x="371.5" y="112">GND</text>
<text x="136.5" y="115.8">ESP32-C3-WROOM-02U</text>
<text x="326.8" y="117.1">GND</text>
<text x="230.4" y="120.2">GND</text>
<text x="327" y="122.1">C111</text>
<text x="327" y="124.7">1uF</text>
<text x="321.8" y="131.7">GND</text>
<text x="67.3" y="139.3">R107</text>
<text x="67.3" y="141.8">4.7k</text>
<text x="78.1" y="139.3">R108</text>
<text x="78.1" y="141.8">4.7k</text>
<text x="119.2" y="141.2">GND</text>
<text x="73.7" y="159.6">LED101</text>
<text x="87" y="159.6">LED102</text>
<text x="101" y="159.6">LED103</text>
<text x="114.9" y="159.6">LED104</text>
<text x="130.2" y="159.6">LED105</text>
<text x="73.7" y="162.2">LED25</text>
<text x="87" y="162.2">LED50</text>
<text x="101" y="162.2">LED75</text>
<text x="114.9" y="162.2">LED100</text>
<text x="130.2" y="162.2">STATUS</text>
<text x="71.1" y="169.1">R101</text>
<text x="71.1" y="171.7">75</text>
<text x="83.8" y="169.1">R102</text>
<text x="83.8" y="171.7">75</text>
<text x="97.8" y="169.1">R103</text>
<text x="97.8" y="171.7">75</text>
<text x="111.8" y="169.1">R104</text>
<text x="111.8" y="171.7">75</text>
<text x="127" y="169.1">R105</text>
<text x="127" y="171.7">75</text>
<text x="139.9" y="176.7" transform="rotate(-90 139.9 176.7)">GND</text>
<text x="102.1" y="269.5">GND</text>
<text x="24" y="270.1">GND</text>
<text x="18.3" y="293.6">U104</text>
<text x="106.1" y="293.6">U103</text>
<text x="16.1" y="296.1">OUTPUT</text>
<text x="106.1" y="296.1">INPUT</text>
<text x="24" y="320.3">GND</text>
<text x="102.1" y="319.6">GND</text>
<text x="43.2" y="359">100R</text>
<text x="43.2" y="356.5">RN101A</text>
<text x="54" y="359">100R</text>
<text x="54" y="356.5">RN101B</text>
<text x="66" y="359">100R</text>
<text x="66" y="356.5">RN101C</text>
<text x="77.5" y="359">100R</text>
<text x="77.5" y="356.5">RN101D</text>
<text x="91.4" y="359">100R</text>
<text x="91.4" y="356.5">RN102A</text>
<text x="102.2" y="359">100R</text>
<text x="102.2" y="356.5">RN102B</text>
<text x="114.3" y="359">100R</text>
<text x="114.3" y="356.5">RN102C</text>
<text x="125.7" y="359">100R</text>
<text x="125.7" y="356.5">RN102D</text>
<text x="140.3" y="359">100R</text>
<text x="140.3" y="356.5">RN103A</text>
<text x="151.1" y="359">100R</text>
<text x="151.1" y="356.5">RN103B</text>
<text x="163.2" y="359">100R</text>
<text x="163.2" y="356.5">RN103C</text>
<text x="174.6" y="359">100R</text>
<text x="174.6" y="356.5">RN103D</text>
<text x="189.9" y="356.5">R106</text>
<text x="189.9" y="359">100R</text>
</g>
<g font-size="1.8" fill="#af92fb">
<text x="337.7" y="61.2">VC15</text>
<text x="337.7" y="63.7">VC14</text>
<text x="357.1" y="61.2">VC16</text>
<text x="358.5" y="63.7">BAT</text>
<text x="231.6" y="68.8">IN</text>
<text x="239.5" y="71.3">OUT</text>
<text x="337.7" y="66.3">VC13</text>
<text x="337.7" y="68.8">VC12</text>
<text x="337.7" y="71.3">VC11</text>
<text x="358" y="68.8">CHG</text>
<text x="358.1" y="66.3">CP1</text>
<text x="359.3" y="71.3">NC</text>
<text x="231.6" y="73.9">GND</text>
<text x="239.5" y="76.4">BYP</text>
<text x="337.7" y="73.9">VC10</text>
<text x="337.7" y="76.4">VC9</text>
<text x="357" y="76.4">PACK</text>
<text x="358.1" y="73.9">DSG</text>
<text x="231.6" y="79">EN</text>
<text x="337.7" y="79">VC8</text>
<text x="337.7" y="81.5">VC7</text>
<text x="356.7" y="81.5">PCHG</text>
<text x="359.6" y="79">LD</text>
<text x="337.7" y="84">VC6</text>
<text x="337.7" y="86.6">VC5</text>
<text x="337.7" y="89.1">VC4</text>
<text x="356.9" y="84">PDSG</text>
<text x="356.9" y="89.1">BREG</text>
<text x="357.1" y="86.6">FUSE</text>
<text x="109.1" y="95.5">EN</text>
<text x="123.8" y="95.5">IO20/RXD</text>
<text x="337.7" y="91.7">VC3</text>
<text x="337.7" y="94.2">VC2</text>
<text x="356.2" y="91.7">REGIN</text>
<text x="357" y="94.2">REG1</text>
<text x="109.1" y="100.6">IO0</text>
<text x="122.1" y="96.3" transform="rotate(-90 122.1 96.3)">3V3</text>
<text x="124.1" y="98">IO21/TXD</text>
<text x="236.1" y="100.6">GND</text>
<text x="334.6" y="100.7">17</text>
<text x="337.7" y="96.7">VC1</text>
<text x="337.7" y="99.3">VC0</text>
<text x="337.7" y="101.8">VSS</text>
<text x="352.6" y="99.3">RST_SHUT</text>
<text x="356.9" y="101.8">DDSG</text>
<text x="357" y="96.7">REG2</text>
<text x="109.1" y="103.1">IO1</text>
<text x="109.1" y="105.6">IO2</text>
<text x="236.1" y="103.1">VOUT</text>
<text x="236.1" y="105.6">VIN</text>
<text x="337.7" y="104.4">SRP</text>
<text x="337.7" y="106.9">NC</text>
<text x="353.9" y="106.9">DFETOFF</text>
<text x="356.7" y="104.4">DCHG</text>
<text x="109.1" y="108.2">IO3</text>
<text x="109.1" y="110.7">IO4</text>
<text x="109.1" y="113.3">IO5</text>
<text x="337.7" y="109.4">SRN</text>
<text x="337.7" y="112">TS1</text>
<text x="353.9" y="109.4">CFETOFF</text>
<text x="357.9" y="112">HDQ</text>
<text x="109.1" y="115.8">IO6</text>
<text x="109.1" y="118.3">IO7</text>
<text x="334.6" y="116">23</text>
<text x="337.7" y="114.5">TS2</text>
<text x="337.7" y="117.1">TS3</text>
<text x="337.7" y="119.6">REG18</text>
<text x="356.4" y="119.6">ALERT</text>
<text x="358.3" y="114.5">SDA</text>
<text x="358.4" y="117.1">SCL</text>
<text x="109.1" y="120.9">IO8</text>
<text x="109.1" y="123.4">IO9</text>
<text x="109.1" y="126">IO10</text>
<text x="109.1" y="128.5">IO18</text>
<text x="109.1" y="131">IO19</text>
<text x="122.1" y="132.2" transform="rotate(-90 122.1 132.2)">GND</text>
<text x="26.9" y="279.4" transform="rotate(-90 26.9 279.4)">15</text>
<text x="29.2" y="279.6">1</text>
<text x="99.6" y="279.6">1</text>
<text x="105" y="279.4" transform="rotate(-90 105 279.4)">15</text>
<text x="29.2" y="282.2">2</text>
<text x="29.2" y="284.7">3</text>
<text x="29.2" y="287.2">4</text>
<text x="99.6" y="282.2">2</text>
<text x="99.6" y="284.7">3</text>
<text x="99.6" y="287.2">4</text>
<text x="29.2" y="289.8">5</text>
<text x="29.2" y="292.3">6</text>
<text x="99.6" y="289.8">5</text>
<text x="99.6" y="292.3">6</text>
<text x="29.2" y="294.9">7</text>
<text x="29.2" y="297.4">8</text>
<text x="29.2" y="299.9">9</text>
<text x="99.6" y="294.9">7</text>
<text x="99.6" y="297.4">8</text>
<text x="99.6" y="299.9">9</text>
<text x="28" y="302.5">10</text>
<text x="28" y="305">11</text>
<text x="99.6" y="302.5">10</text>
<text x="99.6" y="305">11</text>
<text x="26.9" y="311.3" transform="rotate(-90 26.9 311.3)">14</text>
<text x="28" y="307.6">12</text>
<text x="28" y="310.1">13</text>
<text x="99.6" y="307.6">12</text>
<text x="99.6" y="310.1">13</text>
<text x="105" y="311.3" transform="rotate(-90 105 311.3)">14</text>
<text x="103.9" y="314.4" transform="rotate(-90 103.9 314.4)">14</text>
</g>
<g font-size="1.4" fill="#a2a2a2">
<text x="41" y="354.3" transform="rotate(-90 41 354.3)">8</text>
<text x="51.8" y="354.3" transform="rotate(-90 51.8 354.3)">7</text>
<text x="63.2" y="354.3" transform="rotate(-90 63.2 354.3)">6</text>
<text x="75.3" y="354.3" transform="rotate(-90 75.3 354.3)">5</text>
<text x="89.3" y="354.3" transform="rotate(-90 89.3 354.3)">8</text>
<text x="100.1" y="354.3" transform="rotate(-90 100.1 354.3)">7</text>
<text x="111.5" y="354.3" transform="rotate(-90 111.5 354.3)">6</text>
<text x="123.6" y="354.3" transform="rotate(-90 123.6 354.3)">5</text>
<text x="138.2" y="354.3" transform="rotate(-90 138.2 354.3)">8</text>
<text x="149" y="354.3" transform="rotate(-90 149 354.3)">7</text>
<text x="160.4" y="354.3" transform="rotate(-90 160.4 354.3)">6</text>
<text x="172.5" y="354.3" transform="rotate(-90 172.5 354.3)">5</text>
<text x="41" y="360.6" transform="rotate(-90 41 360.6)">1</text>
<text x="51.8" y="360.6" transform="rotate(-90 51.8 360.6)">2</text>
<text x="63.2" y="360.6" transform="rotate(-90 63.2 360.6)">3</text>
<text x="75.3" y="360.6" transform="rotate(-90 75.3 360.6)">4</text>
<text x="89.3" y="360.6" transform="rotate(-90 89.3 360.6)">1</text>
<text x="100.1" y="360.6" transform="rotate(-90 100.1 360.6)">2</text>
<text x="111.5" y="360.6" transform="rotate(-90 111.5 360.6)">3</text>
<text x="123.6" y="360.6" transform="rotate(-90 123.6 360.6)">4</text>
<text x="138.2" y="360.6" transform="rotate(-90 138.2 360.6)">1</text>
<text x="149" y="360.6" transform="rotate(-90 149 360.6)">2</text>
<text x="160.4" y="360.6" transform="rotate(-90 160.4 360.6)">3</text>
<text x="172.5" y="360.6" transform="rotate(-90 172.5 360.6)">4</text>
</g>
</svg>
